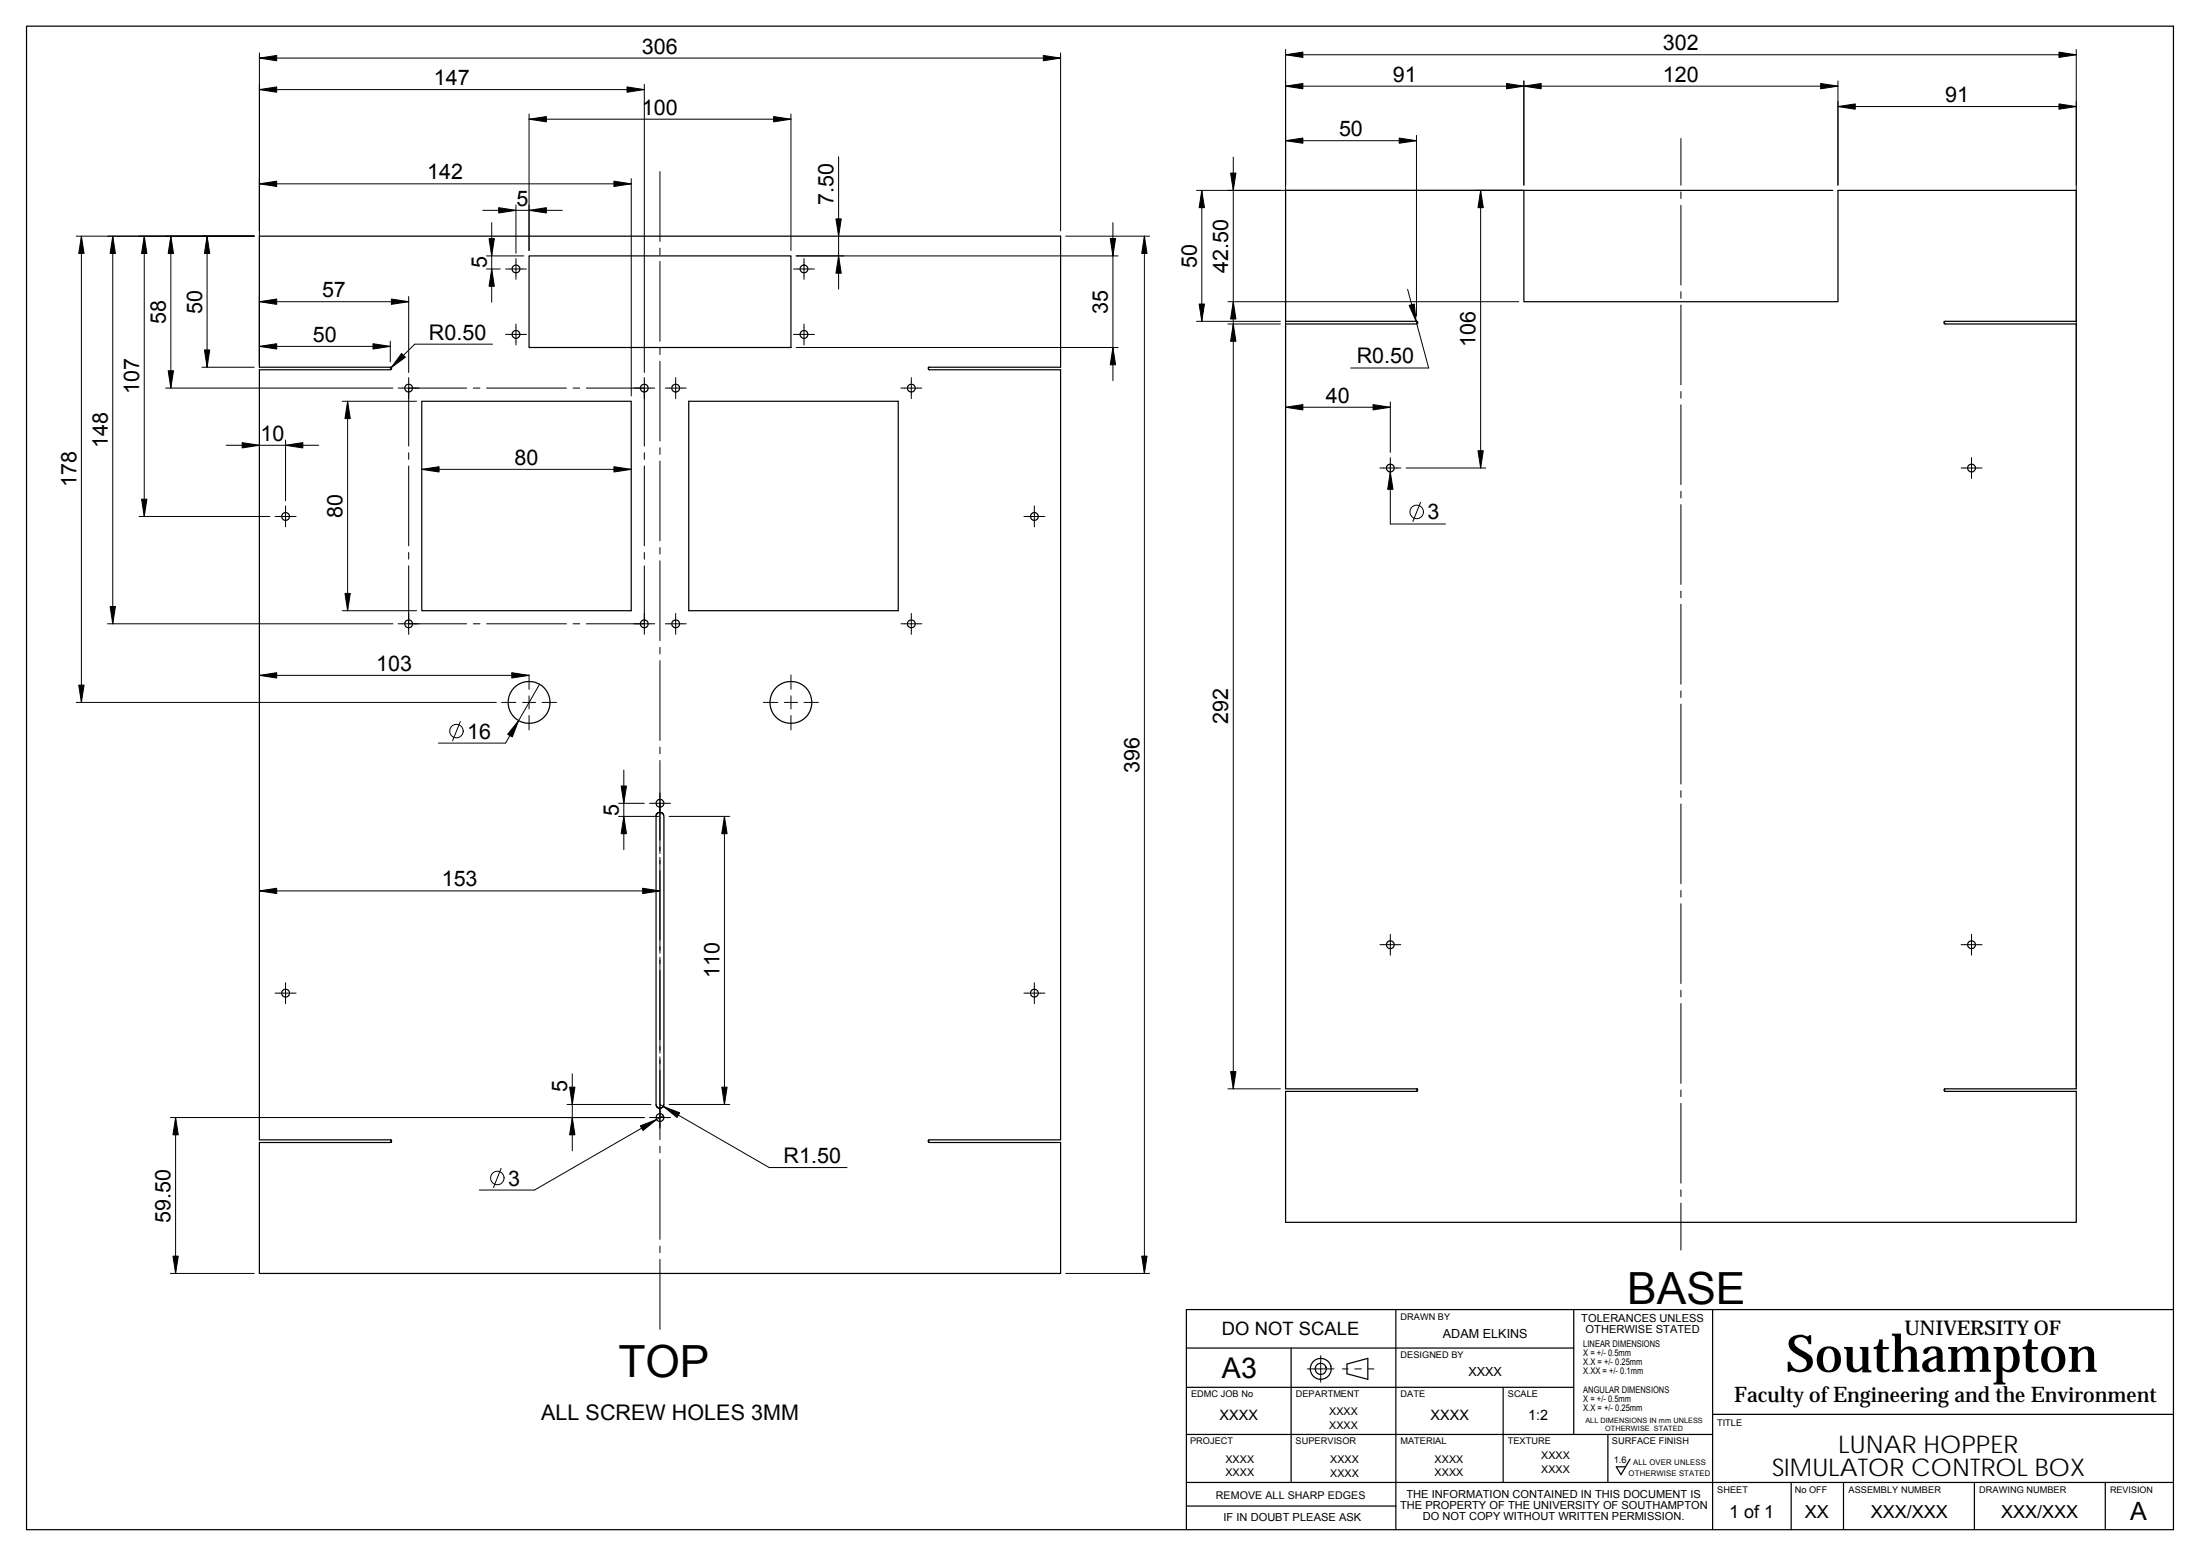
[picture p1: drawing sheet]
<svg xmlns="http://www.w3.org/2000/svg" width="420mm" height="297mm" viewBox="0 0 420 297" stroke-linecap="round" stroke-linejoin="round" font-family="sans-serif">
<g fill="none" stroke="#000" stroke-width=".19">
<path d="M49.5 17.1h73.6M49.5 10.1v59.5M49.5 11.1h153.1M123.1 16.1v55M202.6 10.1v34M245.5 16.4h105.5M245.5 9.4v197.9M245.5 10.5h151M291 15.5v19.8M351 15.5v19.8M396.5 9.4v197.9M49.5 35.1h71.1"/>
<path d="M98.5 39.1v9.2M101 21.8v26M101 22.8h50.1M120.6 34.1v41.5M126 32.7v13.4M151.1 21.8v26M160.2 29.9v25.3M228.5 36.3h121.5M229.5 36.3v25M235.5 30v33.9M245.5 26.9h25M270.5 25.8v34.5"/>
<path d="M282.8 36.3v53M321 26.4v9M321 36.6v1.3M321 39.2v15.2M351 20.3h45.5M14.6 45.1h33.9M15.5 45.1v89M21.5 45.1v74M27.5 45.1v53.5M32.6 45.1v29M39.5 45.1v25M49.5 57.6h28.6"/>
<path d="M78.1 56.6v14.5M92.2 40.2h15.2M92.9 48.9h7.1M92.9 51.4h2.6M93.9 42.5v15.2M96.6 51.4h4M98.5 49.3v4M126 47.4v1.2M126 49.9v15.3M151.5 51.4h4M153.6 49.3v4M203.5 45.1h16.1"/>
<path d="M212.5 42.5v30.2M213.5 48.9h-61.4M218.6 45.1v198M234.5 57.6h55.5M268.8 55.2l4 15.1h-14.8M321 55.7v1.3M321 58.2v15.3M31.6 74.1h43.4M38.6 70.1h9.9M49.5 66.1h25M65.4 76.6h14.2M66.4 76.6v40"/>
<path d="M74.5 65.1v4M76 74.1h13.1M78.1 72.1v13.1M90.4 74.1h1.3M92.9 74.1h15.3M94.1 65.7h-14.9l-4.7 4.6M96.6 63.8h4M98.5 61.8v4M109.4 74.1h1.3M112 74.1h11.1v11.1M121 74.1h4M123.1 72.1v4"/>
<path d="M126 66.4v1.3M126 69v15.2M127.1 74.1h4M129 72.1v4M151.5 63.8h4M152.1 66.3h61.4M153.6 61.8v4M172.1 74.1h4M174 72.1v4M228.5 61.3h16M234.5 61.8h10M235.5 61.8v146.1"/>
<path d="M245.5 77.7h20M265.5 76.7v9.7M321 74.7v1.3M321 77.3v15.2M26.6 98.6h25M43.2 85h17.7M52.5 98.6h4M54.5 96.6v4M54.5 84v11.6M78.1 86.4v1.3M78.1 89v15.2M80.5 89.6h40.1"/>
<path d="M123.1 86.4v1.3M123.1 89v15.2M126 85.5v1.2M126 88v15.3M195.5 98.6h4M197.5 96.6v4M263.5 89.3h4M265.5 88.6v11.4h10.6M265.5 87.4v4M268.5 89.3h15.3M271.3 95.9l-1.5 3.7M321 93.8v1.3"/>
<path d="M321 96.3v15.3M374.5 89.3h4M376.5 87.4v4M20.5 119.1h54.5M65.4 116.6h14.2M76 119.1h4M78.1 117.1v4M78.1 108v11.1h11M78.1 105.5v1.2M90.4 119.1h1.3M92.9 119.1h15.3M109.4 119.1h1.3"/>
<path d="M121 119.1h4M123.1 117.1v4M123.1 108v11.1h-11.1M123.1 105.5v1.2M126 104.5v1.3M126 107.1v15.2M127.1 119.1h4M129 117.1v4M172.1 119.1h4M174 117.1v4M321 112.8v1.3M321 115.4v15.2"/>
<path d="M14.6 134.1h80.2M49.5 128.9h51.5M87.9 137.7l-1.5 3.7M95.8 134.1h2.7M99.8 134.1h2.5M101 132.8v2.5M101 128.8v2.8M101 136.6v2.7M103 130.6l-6.4 11.3h-12.9M103.5 134.1h2.8M126 123.6v1.2M126 126.1v15.3"/>
<path d="M145.8 134.1h2.7M149.8 134.1h2.5M151.1 132.8v2.5M151.1 128.8v2.8M151.1 136.6v2.7M153.6 134.1h2.7M321 131.9v1.3M321 134.4v15.3M118.1 155.9h7.7M118.1 153.4h5M119.1 147v15.2M124 153.4h4"/>
<path d="M126 142.6v1.3M126 145.2v17.7M127.8 155.9h11.6M138.4 155.9v54.9M321 150.9v1.3M321 153.5v15.2M49.5 170.1h76.5M126 163.7v18.3M265.5 178.4v4M321 170v1.3M321 172.5v15.3M376.5 178.4v4"/>
<path d="M52.5 189.6h4M54.5 187.6v4M126 182.7v18.3M195.5 189.6h4M197.5 187.6v4M263.5 180.3h4M321 189v1.3M321 191.6v15.2M378.5 180.3h-4M32.5 213.3h90.6M33.5 213.3v29.8M108.3 210.8h16"/>
<path d="M109.3 205v14.7M124 213.3h4M126 210.8l20.9 12.1h14.9M126 201.8v15.8M126 218.8v1.3M126.7 213l-24.6 14.2h-10.6M127.8 210.8h11.6M234.5 207.9h10M321 208.1v1.3M321 210.6v15.3M95.7 223l-1.5 3.7M126 221.4v15.2"/>
<path d="M126 237.9v1.2M321 227.1v1.3M321 229.7v8.9M32.5 243.1h16M126 240.4v13.4M203.5 243.1h16.1M252.2 258.8v2.5h2.6M249.7 261.3h2.5v2.6M256.4 261.3h1.1M258.7 261.3h1.3M261.3 261.3h1.1"/>
<circle cx="270.6" cy="97.7" r="1.29"/>
<circle cx="87.2" cy="139.6" r="1.29"/>
<circle cx="95" cy="224.9" r="1.29"/>
</g>
<g fill="none" stroke="#000" stroke-width=".23">
<path d="M5.1 5h410v287h-410zM49.5 45.1h153.1v25h-25.2l-.1 .1v.3l.2 .1h25.1v147h-25.2l-.1 .1v.3l.2 .1h25.1v25h-153.1v-25h25l.3-.3-.2-.2h-25.1v-147h25l.3-.3-.2-.2h-25.1zM101 48.9h50.1v17.4h-50.1zM80.5 76.6h40.1v40h-40.1zM131.5 76.6h40v40h-40zM126.8 210.8l-.3 .6-.5 .2-.5-.2-.2-.4v-55.3l.1-.4 .4-.2 .7 .1 .3 .7v54.9M270.5 208.3l.3-.2-.2-.2h-25.1v-146.1h25l.3-.2-.2-.3h-25.1v-25h45.5v21.3h60v-21.3h45.5v25h-25.1l-.1 .2v.2l.2 .1h25v146.1h-25.1l-.1 .3 .2 .1M270.5 208.3h-25v25h151v-25h-25M226.6 257.3h74M246.6 257.3v25.7M266.6 250v42M300.6 250v23.8"/>
<path d="M327.1 250v42M415.1 250h-188.5v42M226.6 264.8h74M226.6 273.8h100.5M257.2 260.4l4-1.1v4l-4-1zM287.1 264.8v18.2M307.1 273.8v9.2M311.3 278.5l-1.7 3-.9-1.5h1.7M327.1 270h88M226.6 287.5h40M226.6 283h188.5M342.1 283v9"/>
<path d="M352.1 283v9M377.1 283v9M402.1 283v9"/>
<circle cx="98.5" cy="51.3" r=".75"/>
<circle cx="153.6" cy="51.3" r=".75"/>
<circle cx="78" cy="74.1" r=".75"/>
<circle cx="98.5" cy="63.8" r=".75"/>
<circle cx="123" cy="74.1" r=".75"/>
<circle cx="129" cy="74.1" r=".75"/>
<circle cx="153.5" cy="63.8" r=".75"/>
<circle cx="174" cy="74.1" r=".75"/>
<circle cx="54.5" cy="98.6" r=".75"/>
<circle cx="197.5" cy="98.6" r=".74"/>
<circle cx="265.5" cy="89.4" r=".75"/>
<circle cx="376.5" cy="89.4" r=".75"/>
<circle cx="78" cy="119.1" r=".75"/>
<circle cx="123" cy="119.1" r=".75"/>
<circle cx="129" cy="119.1" r=".75"/>
<circle cx="174" cy="119.1" r=".75"/>
<circle cx="101" cy="134.1" r="4"/>
<circle cx="151" cy="134.1" r="4"/>
<circle cx="126" cy="153.3" r=".75"/>
<circle cx="54.5" cy="189.6" r=".75"/>
<circle cx="197.5" cy="189.6" r=".74"/>
<circle cx="265.5" cy="180.4" r=".75"/>
<circle cx="376.5" cy="180.4" r=".75"/>
<circle cx="126" cy="213.3" r=".75"/>
<circle cx="252.2" cy="261.3" r="1.06"/>
<circle cx="252.2" cy="261.3" r="2.01"/>
</g>
<g fill="#000" stroke="#000" stroke-width=".19">
<path d="M49.5 11.1l3.3-.5v1z" fill-rule="evenodd"/>
<path d="M49.5 17.1l3.3-.5v1z" fill-rule="evenodd"/>
<path d="M119.7 16.6l3.4 .5-3.4 .5z" fill-rule="evenodd"/>
<path d="M199.3 10.6l3.3 .5-3.3 .5z" fill-rule="evenodd"/>
<path d="M245.5 16.4l3.3-.5v1.1z" fill-rule="evenodd"/>
<path d="M245.5 10.5l3.3-.6v1.1z" fill-rule="evenodd"/>
<path d="M287.7 15.9l3.3 .5-3.3 .6z" fill-rule="evenodd"/>
<path d="M291 16.4l3.3-.5v1.1z" fill-rule="evenodd"/>
<path d="M347.7 15.9l3.3 .5-3.3 .6z" fill-rule="evenodd"/>
<path d="M393.2 9.9l3.3 .6-3.3 .5z" fill-rule="evenodd"/>
<path d="M49.5 35.1l3.3-.5v1z" fill-rule="evenodd"/>
<path d="M101 22.8l3.3-.6v1.1z" fill-rule="evenodd"/>
<path d="M117.3 34.6l3.3 .5-3.3 .5z" fill-rule="evenodd"/>
<path d="M147.8 22.2l3.3 .6-3.3 .5z" fill-rule="evenodd"/>
<path d="M229.5 36.3l.5 3.3h-1z" fill-rule="evenodd"/>
<path d="M235 33h1l-.5 3.3z" fill-rule="evenodd"/>
<path d="M245.5 26.9l3.3-.5v.9z" fill-rule="evenodd"/>
<path d="M267.2 26.4l3.3 .5-3.3 .4z" fill-rule="evenodd"/>
<path d="M282.8 36.3l.5 3.3h-1z" fill-rule="evenodd"/>
<path d="M351 20.3l3.3-.5v1z" fill-rule="evenodd"/>
<path d="M393.2 19.8l3.3 .5-3.3 .5z" fill-rule="evenodd"/>
<path d="M15.5 45.1l.6 3.3h-1.1z" fill-rule="evenodd"/>
<path d="M21.5 45.1l.5 3.3h-1z" fill-rule="evenodd"/>
<path d="M27.5 45.1l.6 3.3h-1.1z" fill-rule="evenodd"/>
<path d="M32.6 45.1l.5 3.3h-1z" fill-rule="evenodd"/>
<path d="M39.5 45.1l.6 3.3h-1.1z" fill-rule="evenodd"/>
<path d="M49.5 57.6l3.3-.5v1z" fill-rule="evenodd"/>
<path d="M74.7 57.1l3.4 .5-3.4 .5z" fill-rule="evenodd"/>
<path d="M93.9 51.4l.5 3.3h-1z" fill-rule="evenodd"/>
<path d="M93.4 45.6h1l-.5 3.3z" fill-rule="evenodd"/>
<path d="M95.2 39.6l3.3 .6-3.3 .5z" fill-rule="evenodd"/>
<path d="M101 40.2l3.3-.6v1.1z" fill-rule="evenodd"/>
<path d="M159.6 41.8h1.1l-.5 3.3z" fill-rule="evenodd"/>
<path d="M160.2 48.9l.5 3.3h-1.1z" fill-rule="evenodd"/>
<path d="M212 45.6h1.1l-.6 3.3z" fill-rule="evenodd"/>
<path d="M218.6 45.1l.5 3.3h-1.1z" fill-rule="evenodd"/>
<path d="M235.5 57.6l.5 3.3h-1z" fill-rule="evenodd"/>
<path d="M32.1 70.8h1l-.5 3.3z" fill-rule="evenodd"/>
<path d="M39 66.8h1.1l-.6 3.3z" fill-rule="evenodd"/>
<path d="M49.5 66.1l3.3-.5v1z" fill-rule="evenodd"/>
<path d="M66.4 76.6l.5 3.3h-1z" fill-rule="evenodd"/>
<path d="M71.2 65.6l3.3 .5-3.3 .5z" fill-rule="evenodd"/>
<path d="M76.7 67.5l.7 .7-2.7 2z" fill-rule="evenodd"/>
<path d="M212.5 66.3l.6 3.3h-1.1z" fill-rule="evenodd"/>
<path d="M229 58h1l-.5 3.3z" fill-rule="evenodd"/>
<path d="M235.5 61.8l.5 3.4h-1z" fill-rule="evenodd"/>
<path d="M245.5 77.7l3.3-.5v1.1z" fill-rule="evenodd"/>
<path d="M262.2 77.2l3.3 .5-3.3 .6z" fill-rule="evenodd"/>
<path d="M269.1 58.3l1-.3 .4 3.4z" fill-rule="evenodd"/>
<path d="M27 95.3h1.1l-.6 3.3z" fill-rule="evenodd"/>
<path d="M46.2 84.5l3.3 .5-3.3 .5z" fill-rule="evenodd"/>
<path d="M54.5 85l3.3-.5v1z" fill-rule="evenodd"/>
<path d="M80.5 89.6l3.4-.5v1z" fill-rule="evenodd"/>
<path d="M117.3 89.1l3.3 .5-3.3 .5z" fill-rule="evenodd"/>
<path d="M265.5 90.1l.5 3.3h-1z" fill-rule="evenodd"/>
<path d="M282.3 86h1l-.5 3.3z" fill-rule="evenodd"/>
<path d="M21 115.8h1l-.5 3.3z" fill-rule="evenodd"/>
<path d="M65.9 113.3h1l-.5 3.3z" fill-rule="evenodd"/>
<path d="M15 130.8h1.1l-.6 3.3z" fill-rule="evenodd"/>
<path d="M49.5 128.9l3.3-.5v1z" fill-rule="evenodd"/>
<path d="M99 137.6l-1.2 3.1-.8-.5z" fill-rule="evenodd"/>
<path d="M97.7 128.4l3.3 .5-3.3 .5z" fill-rule="evenodd"/>
<path d="M118.6 150.1h1l-.5 3.3z" fill-rule="evenodd"/>
<path d="M119.1 155.9l.5 3.3h-1z" fill-rule="evenodd"/>
<path d="M138.4 155.9l.5 3.3h-1.1z" fill-rule="evenodd"/>
<path d="M49.5 170.1l3.3-.5v1z" fill-rule="evenodd"/>
<path d="M122.7 169.6l3.3 .5-3.3 .5z" fill-rule="evenodd"/>
<path d="M33.5 213.3l.5 3.3h-1z" fill-rule="evenodd"/>
<path d="M109.3 213.3l.5 3.3h-1z" fill-rule="evenodd"/>
<path d="M108.8 207.5h1l-.5 3.3z" fill-rule="evenodd"/>
<path d="M122.3 214.9l3.1-1.2-2.6 2.1z" fill-rule="evenodd"/>
<path d="M126.7 211.2l3.1 1.2-.5 .9z" fill-rule="evenodd"/>
<path d="M137.8 207.5h1.1l-.5 3.3z" fill-rule="evenodd"/>
<path d="M235 204.6h1l-.5 3.3z" fill-rule="evenodd"/>
<path d="M33 239.8h1l-.5 3.3z" fill-rule="evenodd"/>
<path d="M218 239.8h1.1l-.5 3.3z" fill-rule="evenodd"/>
</g>
<text font-size="9.9" x="341.1" y="261.9">Southampton</text>
<g font-size="8.5">
<text x="310.8" y="248.9">BASE</text>
<text x="118.1" y="262.8">TOP</text>
</g>
<text font-size="5.5" x="233.4" y="263">A3</text>
<text font-size="4.8" x="406.8" y="290.2">A</text>
<g font-size="4.7">
<text x="338.4" y="281.9">SIMULATOR CONTROL BOX</text>
<text x="351.1" y="277.3">LUNAR HOPPER</text>
</g>
<g font-size="4.1">
<text x="122.6" y="10.2">306</text>
<text x="317.6" y="9.6">302</text>
<text x="82.9" y="16.2">147</text>
<text x="266" y="15.6">91</text>
<text x="317.6" y="15.6">120</text>
<text x="122.6" y="21.9">100</text>
<text x="371.5" y="19.5">91</text>
<text x="255.7" y="26">50</text>
<text x="81.6" y="34.2">142</text>
<text x="98.6" y="39.3">5</text>
<text x="159.2" y="39.1" transform="rotate(-90 159.2 39.1)">7.50</text>
<text x="93" y="51.2" transform="rotate(-90 93 51.2)">5</text>
<text x="228.6" y="51.1" transform="rotate(-90 228.6 51.1)">50</text>
<text x="234.6" y="52.1" transform="rotate(-90 234.6 52.1)">42.50</text>
<text x="38.6" y="59.9" transform="rotate(-90 38.6 59.9)">50</text>
<text x="61.5" y="56.7">57</text>
<text x="211.6" y="59.9" transform="rotate(-90 211.6 59.9)">35</text>
<text x="31.7" y="61.9" transform="rotate(-90 31.7 61.9)">58</text>
<text x="59.7" y="65.3">50</text>
<text x="81.9" y="64.8">R0.50</text>
<text x="259.1" y="69.4">R0.50</text>
<text x="281.8" y="66.3" transform="rotate(-90 281.8 66.3)">106</text>
<text x="26.6" y="75.3" transform="rotate(-90 26.6 75.3)">107</text>
<text x="253.2" y="76.9">40</text>
<text x="20.6" y="85.5" transform="rotate(-90 20.6 85.5)">148</text>
<text x="49.8" y="84.1">10</text>
<text x="98.2" y="88.7">80</text>
<text x="14.6" y="93" transform="rotate(-90 14.6 93)">178</text>
<text x="65.4" y="98.9" transform="rotate(-90 65.4 98.9)">80</text>
<text x="272.6" y="99.1">3</text>
<text x="71.9" y="128.1">103</text>
<text x="89.2" y="141">16</text>
<text x="234.6" y="138.3" transform="rotate(-90 234.6 138.3)">292</text>
<text x="217.6" y="147.5" transform="rotate(-90 217.6 147.5)">396</text>
<text x="118.2" y="155.7" transform="rotate(-90 118.2 155.7)">5</text>
<text x="84.4" y="169.2">153</text>
<text x="137.4" y="186.8" transform="rotate(-90 137.4 186.8)">110</text>
<text x="108.3" y="208.4" transform="rotate(-90 108.3 208.4)">5</text>
<text x="97.1" y="226.3">3</text>
<text x="149.6" y="222">R1.50</text>
<text x="32.6" y="233.4" transform="rotate(-90 32.6 233.4)">59.50</text>
<text x="331.2" y="267.7">Faculty of Engineering and the Environment</text>
<text x="103.4" y="271">ALL SCREW HOLES 3MM</text>
</g>
<text font-size="3.9" x="363.7" y="254.8">UNIVERSITY OF</text>
<text font-size="3.5" x="233.4" y="254.9">DO NOT SCALE</text>
<g font-size="3.4">
<text x="330.3" y="289.9">1 of 1</text>
<text x="344.7" y="289.9">XX</text>
<text x="357.3" y="289.9">XXX/XXX</text>
<text x="382.2" y="289.9">XXX/XXX</text>
</g>
<g font-size="2.7">
<text x="232.9" y="271">XXXX</text>
<text x="273.2" y="271.2">XXXX</text>
<text x="291.9" y="271.2">1:2</text>
</g>
<g font-size="2.4">
<text x="275.6" y="255.4">ADAM ELKINS</text>
<text x="280.4" y="262.8">XXXX</text>
</g>
<g font-size="2.1">
<text x="302" y="252.4">TOLERANCES UNLESS</text>
<text x="302.8" y="254.6">OTHERWISE STATED</text>
<text x="268.6" y="286">THE INFORMATION CONTAINED IN THIS DOCUMENT IS</text>
<text x="233.7" y="290.4">IF IN DOUBT PLEASE ASK</text>
<text x="267.4" y="288.1">THE PROPERTY OF THE UNIVERSITY OF SOUTHAMPTON</text>
<text x="271.7" y="290.3">DO NOT COPY WITHOUT WRITTEN PERMISSION.</text>
</g>
<g font-size="2">
<text x="253.9" y="272.7">XXXX</text>
<text x="253.9" y="270.2">XXXX</text>
<text x="234" y="281.8">XXXX</text>
<text x="234" y="279.3">XXXX</text>
<text x="254.1" y="281.9">XXXX</text>
<text x="254.1" y="279.4">XXXX</text>
<text x="274" y="279.2">XXXX</text>
<text x="274" y="281.7">XXXX</text>
<text x="294.3" y="281.1">XXXX</text>
<text x="294.3" y="278.6">XXXX</text>
<text x="232.2" y="286.1">REMOVE ALL SHARP EDGES</text>
</g>
<g font-size="1.8">
<text x="267.5" y="251.9">DRAWN BY</text>
<text x="302.4" y="257.1">LINEAR DIMENSIONS</text>
<text x="267.5" y="259.2">DESIGNED BY</text>
<text x="302.4" y="258.8">X = +/- 0.5mm</text>
<text x="302.4" y="260.6">X.X = +/- 0.25mm</text>
<text x="302.4" y="262.4">X.XX = +/- 0.1mm</text>
<text x="227.5" y="266.7">EDMC JOB No</text>
<text x="247.5" y="266.7">DEPARTMENT</text>
<text x="267.5" y="266.7">DATE</text>
<text x="288" y="266.7">SCALE</text>
<text x="302.4" y="265.9">ANGULAR DIMENSIONS</text>
<text x="302.4" y="267.7">X = +/- 0.5mm</text>
<text x="302.4" y="269.4">X.X = +/- 0.25mm</text>
<text x="227.3" y="275.7">PROJECT</text>
<text x="247.4" y="275.7">SUPERVISOR</text>
<text x="267.5" y="275.7">MATERIAL</text>
<text x="288" y="275.7">TEXTURE</text>
<text x="307.9" y="275.7">SURFACE FINISH</text>
<text x="327.9" y="272.3">TITLE</text>
<text x="308.2" y="279.3">1.6</text>
<text x="328" y="285">SHEET</text>
<text x="342.8" y="285">No OFF</text>
<text x="353" y="285">ASSEMBLY NUMBER</text>
<text x="378" y="285">DRAWING NUMBER</text>
</g>
<text font-size="1.7" x="403" y="284.9">REVISION</text>
<g font-size="1.5">
<text x="311" y="281.7">OTHERWISE STATED</text>
<text x="311.9" y="279.6">ALL OVER UNLESS</text>
</g>
<g font-size="1.4">
<text x="302.8" y="271.7">ALL DIMENSIONS IN mm UNLESS</text>
<text x="306.5" y="273.1">OTHERWISE STATED</text>
</g>
</svg>
